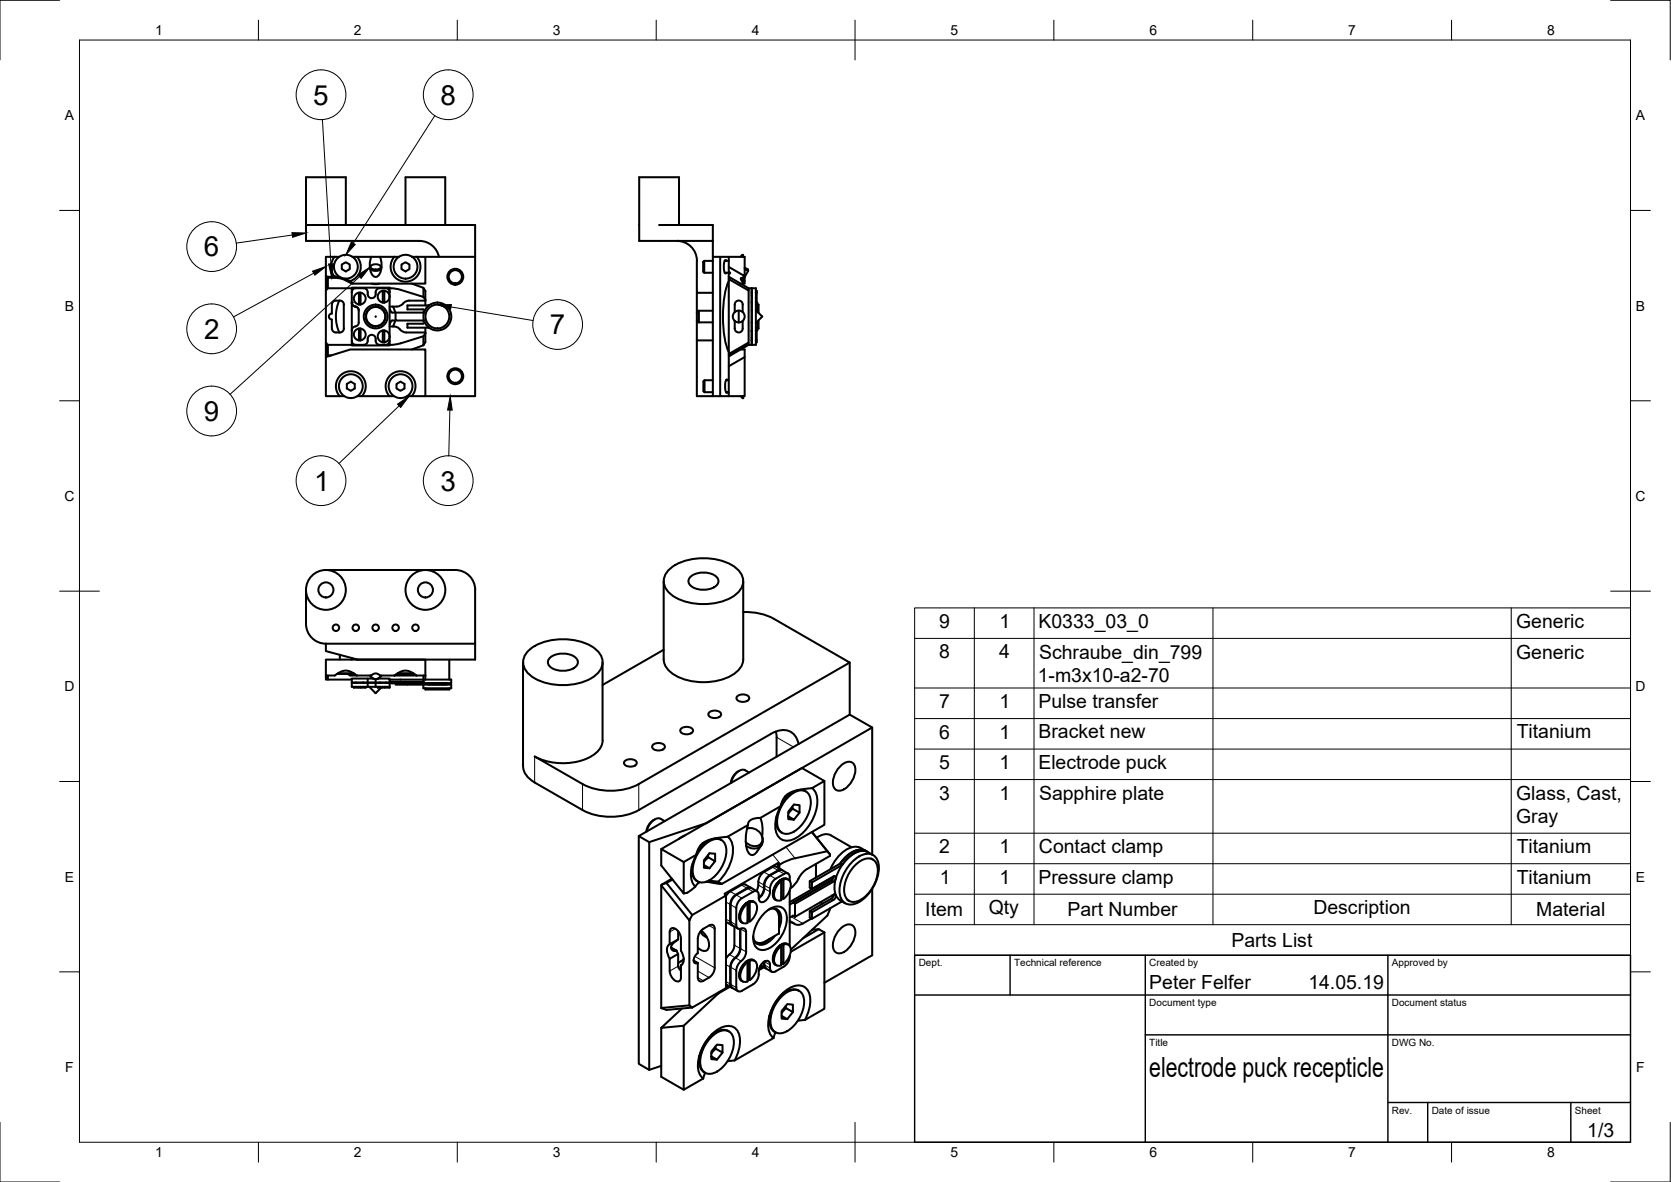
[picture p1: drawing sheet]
<svg xmlns="http://www.w3.org/2000/svg" width="420mm" height="297mm" viewBox="0 0 420 297" stroke-linecap="round" stroke-linejoin="round" font-family="sans-serif">
<!-- layer: Visible -->
<g fill="none" stroke="#000" stroke-width=".51">
<path d="M76.9 56.5h42.6v8M87 56.5v-12h-10.1v16h28.6a5 5 0 0 1 4.9 4M102 56.5v-12h10v12M165.7 56.5h13.5v4M170.7 56.5v-12h-10v16h18.5M81.9 69.4v.7M81.9 73v13.1M82.4 69.8l-.5 .3M82.4 69.8v2.6l-.5 .6v-2.9M82.4 72.4h6.1M82.4 69.8h2M83.4 76.5v2.3"/>
<path d="M83.4 78.8a.75 .75 0 0 0-.7 .7 .75 .75 0 0 0 .7 .8M84.2 64.5h-2.3v4.9l.7 .2M84.2 64.5h1.1M84.2 64.5a3.8 3.8 0 0 0-.2 4.8M85.3 75.5a10 10 0 0 0 0 8M85.4 75.6l-.9-.1a1.01 1.01 0 0 0-1 1M85.5 75.5a1.01 1.01 0 0 1 1 1M85.6 69.7h-.2a4.4 4.4 0 0 0-2.8-.1l3.1 .4 3 1.3-.6-.7-1.6-.6M85.9 66.5l1.1-.6 .9 .6v1.1l-.9 .6-1.1-.6zM86.4 76.5v6.1M88.5 76a1.16 1.16 0 0 0 1.2 1.2l.4 .5 .1 .3M88.5 72.4v-.1h9.5v13.4"/>
<path d="M88.5 72.4v13.3M88.5 73.4a1.01 1.01 0 0 1 1-1h1.9a1.1 1.1 0 0 1 1.1 1.5 1.01 1.01 0 0 0 1 1 1.01 1.01 0 0 0 1-1M88.6 64.5h1.1M89.3 77a1.01 1.01 0 0 1 .9 1M89.7 64.5h3.7M89.8 64.5a3.8 3.8 0 0 1-1.7 6.1M90.2 78v3a1.16 1.16 0 0 1-1.2 1.1l-.5 .6v.3M90.3 73.6v2.9M90.3 73.6a1.49 1.49 0 0 0-1.1 2.2 1.49 1.49 0 0 0 2.5 0 1.49 1.49 0 0 0-1-2.2M90.7 73.6h-.4M90.7 76.4h-.4M90.7 73.7h-.4"/>
<path d="M90.7 73.6v2.9M93 67.6a2.21 2.21 0 0 0 2.9 0M93 67.1v.1M93.2 66.9l-.2 .2M93.2 66.8a1.8 1.8 0 0 1 2.6 .3 1.65 1.65 0 0 1-2.7 0zM93.4 64.5h2.1M93.4 64.5a4.6 4.6 0 0 0 .7 5 1.07 1.07 0 0 0 1.4-.8l.4-1.1v-1.3l-.4-1.8M93.5 71.3l1.2 .1 .7-.1M94.4 73.4v.5M94.5 73.4a1.01 1.01 0 0 1 1-1h1.4a.97 .97 0 0 1 1.1 1M95.5 64.5h3.7M95.7 66.9l.2 .2"/>
<path d="M95.9 67.1v.1M96.2 73.1v2.9M96.6 73.1v2.9M96.7 75.9h-.4M96.7 73.2h-.4M98 72.4l2.2 .3 6.3 1.9M98 77.1h1.8M98 77.6l.3 .8 .3 .1M98.6 78.6h7.7M98.8 77l.6 1.5M99.2 64.5h1.1M99.2 64.5a3.8 3.8 0 0 0 .2 5.2 3.8 3.8 0 0 0 5.2 0 3.8 3.8 0 0 0 .2-5.2"/>
<path d="M99.5 78.6v1.9h6.8M100.9 66.5l1.1-.6 1 .6v1.1l-1 .6-1.1-.6zM103.5 71.3l3 1 .5 .8v3.7M103.6 64.5h3.4v6.8h-18.3M106.3 77.8a.39 .39 0 0 1 .4 .3 .39 .39 0 0 1-.4 .4M106.5 72.3v2.3M106.5 74.6l.5 .7M107 64.5h12.5v35.1h-12.5M107 75.6h-4.5l-.6 .2-1.1 1-1 .2M108 76.7l-5.6 .1v1h3.9M170.2 60.5a5 5 0 0 1 5 5M175.2 73.6v5"/>
<path d="M175.2 65.6v8h4M175.2 78.6v1.9M175.7 78.1v2.9M175.7 78.1h3.5M175.7 78.1l-.5 .5M177.1 65.6v2.9M177.1 68.5h2.1M179.2 60.5v4M179.2 65.6h-2.1a2.58 2.58 0 0 0-.3 2.1v.6l.3 .2M181.1 64.5h2.1M182.2 65.6h1M182.2 68.5h1.3"/>
<path d="M182.7 65.5l-.2-.2a2.26 2.26 0 0 0-.5 2.4 .87 .87 0 0 0 .5 1l.2-.2M183.2 67.1l4 2.3v-4.9h-4v3.7l.4 .5h-.3M183.2 70.1l.5-.3 4.5 2.6v.6M183.2 68.5v1.5M183.2 70.1v18.9M183.2 69.6l.5 .2M183.2 70.1l5 2.9M183.3 70.6a28.7 28.7 0 0 0-.8 15.9l.8 2M184.7 78.4v-1.9a1.01 1.01 0 0 1 1-1 1.01 1.01 0 0 1 1.1 1l-.1 1.9M184.8 78.4a1.49 1.49 0 0 0 0 2.3M184.8 78.4a1.49 1.49 0 0 1 1.9 0M185.7 78v3.1"/>
<path d="M186.2 64.5l.4-.4h.2v.4M186.2 71.3h.8M186.3 70l.1-.1 .5 .5a.48 .48 0 0 1 .4 .4 .48 .48 0 0 1-.2 .5l-.7-.9zM186.5 69.9l.1 .1M186.6 71.3l-.1 .1M186.6 64.1v.4M186.6 69.8v.2M186.7 78.4a1.49 1.49 0 0 1 0 2.3M186.8 69.8v.2h-.2M187.2 69.6v1M187.2 67.2l.9 .5v.4l-.9 1.5M187.2 67.6l.9 .5"/>
<path d="M187.2 69.4v.2M187.2 69.6l-.8 .3M188.2 72.4h.8v14.3h-.8M188.2 73v13.1M189 74.3h.1M189 75.8h.1M189 73.8h.1M189.1 72.4h1v14.3h-1zM190.1 78l1.5 1.5-1.5 1.7M190.1 73.1h.2v.5M190.1 73.6h.2M190.3 76.1h.1v2.2"/>
<path d="M190.3 73.6v2.9h-.2M190.4 76.5h.3v2.1M81.9 89v.7M82.4 89.3v-2.6l-.5-.6v2.9l.5 .3h.9M83.4 80.3v2.3M83.5 82.5a1.01 1.01 0 0 0 1 1.1h.9M85.4 99.6h-3.5v-9.9l6.2-1.9h18.9v11.8h-3.5M85.4 99.6h1.1M85.4 99.6a3.8 3.8 0 0 1 .2-5.3 3.8 3.8 0 0 1 5.2 0 3.8 3.8 0 0 1 .2 5.3M86.5 82.5a1.01 1.01 0 0 1-1 1.1M87.2 96.5l1-.6 1 .6v1.1l-1 .6-1-.6zM88.5 86.7v.1h9.5v-.1"/>
<path d="M88.5 85.7v1h-6.1M89.9 99.6h1.1M90.3 82.6v2.9M90.3 82.6a1.49 1.49 0 0 0-1.3 1.4 1.49 1.49 0 0 0 1.3 1.5M90.7 82.6h-.4M90.7 85.5h-.4M90.7 82.6a1.49 1.49 0 0 1 1.2 1.4 1.49 1.49 0 0 1-1.2 1.5M90.7 85.4h-.4M90.7 82.7h-.4M90.7 82.6v2.9M91 99.6h6.9M94.4 85.2v.5"/>
<path d="M94.5 85.1a1.06 1.06 0 0 0-1.3-.9 1.06 1.06 0 0 0-.7 1.5 1.01 1.01 0 0 1-1.1 1h-1.9a1.01 1.01 0 0 1-1-1M94.5 85.7a1.01 1.01 0 0 0 1 1h1.5a1.01 1.01 0 0 0 1-1M96.2 83.1v2.9M96.6 83.1v2.9M96.7 85.9h-.4M96.7 83.2h-.4M97.9 99.6h1.1M97.9 99.6a3.8 3.8 0 0 1 .2-5.3 3.8 3.8 0 0 1 5.2 0 3.8 3.8 0 0 1 .2 5.3M98 82a3.1 3.1 0 0 1 3.1 1.3l1.1 .3h4.8M98 85.7v1l2.7-.4M99.4 80.5l-.6 1.5M99.5 80.5l-1 .1-.5 .9"/>
<path d="M99.7 96.5l1-.6 1 .6v1.1l-1 .6-1-.6zM102.4 99.6h1.1M106.3 81.4h-3.9v.9l5.6 .1M106.3 80.5a.39 .39 0 0 1 .4 .4 .39 .39 0 0 1-.4 .4M106.5 84.5v2.3l-3 1M107 83.8l-.5 .7-5.8 1.8M107 82.3v3.7l-.5 .8M175.2 80.5v5M175.2 85.5v14.1h4M175.2 85.5h4M175.2 80.5l.5 .5M175.7 81h3.5"/>
<path d="M177.1 95.6v3M177.1 98.6h2.1M179.2 95.6h-2.1a2.68 2.68 0 0 0-.2 2.1v.6l.2 .3M181.1 99.6v-35.1h-1.9v35.1h4M182.5 95.6h.7M182.5 98.6h.7M183 95.5l-.2-.1a2.26 2.26 0 0 0-.5 2.3 .87 .87 0 0 0 .5 1l.2-.2M183.2 89l5-2.9v.6l-4.5 2.6zM183.2 89.1v.5M183.7 89.3l-.5 .3v2.4M184.7 80.7v1.8a1.01 1.01 0 0 0 1 1.1 1.01 1.01 0 0 0 1.1-1.1l-.1-1.8M184.8 80.7a1.49 1.49 0 0 0 1.9 0"/>
<path d="M186.2 87.8h1v11.8h-4M186.2 99.6l.5 .5h.2v-.5M186.7 99.6v.5M187.2 89.7l-4 2.3v7.6M189 83.3h.1M189 84.9h.1M189 85.4h.1M190.1 82.6h.2v3.4h-.2M190.1 85.5h.2M190.4 80.8v2.3h-.1M190.7 80.5v2.1h-.3M76.9 148.3v8.5a5 5 0 0 0 5 5"/>
<path d="M81.9 143.2h32.6a5 5 0 0 1 5 5M119.5 148.3v13.5h-37.6v1.8l8.1 2.2h29.5v-4M166.9 146.1v19.6M168.1 143.3a14 14 0 0 1 12.5-2.6 8.4 8.4 0 0 1 6.1 4.1 4 4 0 0 1-1.8 4.7 15 15 0 0 1-16.1 0 3.9 3.9 0 0 1-.7-6.2zM173.7 144.9a5.3 5.3 0 0 1 6.8 .4 1.82 1.82 0 0 1-1.5 2.6 5.3 5.3 0 0 1-5.7-1.1 1.41 1.41 0 0 1 .4-1.9zM186.9 153.8a14.9 14.9 0 0 1 7.7 1.7l19.1 11-53.1 30.5a15.6 15.6 0 0 1-14.1 0l-12-6.9a15.1 15.1 0 0 0 15.3-.9 4.4 4.4 0 0 0 1.7-3.2M186.9 146.1v19.6M81.9 169.8v1h.5v-1M84.7 169.4h.1M84.8 169.4h4.4M85 169.2h3.9M85.4 164.6v1.2"/>
<path d="M87.3 169.4l.8 .4h1.6M88.5 165.4v.4M88.9 172.6v.2h1.4v-.2M89.6 171.5v.1M89.7 165.7v.1M89.7 169.8l-1.4-.9-1.3-.4-1.4 .4-1.4 .9h-2.3v-4h25.1v4M89.7 169.8h3.7a1.36 1.36 0 0 1 2.1 0h3.7M90.7 172.6v.2h1.2v-.2M91.2 171.5v.1M92.5 170.5v1M92.5 171.6v1M92.9 172.6l1.5 1.6 1.4-1.4"/>
<path d="M93 169.8a1.57 1.57 0 0 0 1.5 .9 1.57 1.57 0 0 0 1.4-.9M93.2 169.8a1.38 1.38 0 0 0 1.3 .9 1.38 1.38 0 0 0 1.2-.9M93.8 170.5h-5.3v.3h-6.1M94.4 170.7v.8M94.4 171.6v1M95 172.6v.2h1.2v-.2M95.1 170.5h2.9v1h-9.5v-.7M95.7 171.5v.1M96.6 172.6v.2h1.4v-1.2h-9.5v1h9.5M97.3 171.5v.1M98 171.7h4.4M98 171.3h8.6"/>
<path d="M98 170.8h9M99.2 169.8h5.6M99.2 169.8l1.4-.9 1.3-.4 1.2 .2 1.7 1.1M99.8 169.4h4.4M100 169.2h3.9M102.4 171.7h-2.9v.3h12.7M104.8 169.8h2.2M106.4 172v1h7.1v-1h-5.6M106.4 170.8v.5M106.5 169.8v1M107 173v.3h6v-.3M107 170.8h6.5v.9h-5.6"/>
<path d="M107 169.8v1M112.2 171.7h-9.8v.3M112.3 171.7v.3M113 165.8v5M131.5 166.4v26.2M132.7 163.7a14 14 0 0 1 12.6-2.6 8.4 8.4 0 0 1 6 4.1 4 4 0 0 1-1.7 4.6 15 15 0 0 1-16.1 0 3.9 3.9 0 0 1-.8-6.1zM138.3 165.3a5.3 5.3 0 0 1 6.8 .4 1.82 1.82 0 0 1-1.5 2.5 5.3 5.3 0 0 1-5.6-1.1 1.41 1.41 0 0 1 .3-1.8zM151.5 166.4v19.6M166.9 165.7a5.4 5.4 0 0 0 3.9 4.5 15.4 15.4 0 0 0 14-1 4.7 4.7 0 0 0 2.1-3.5M166.9 163.3l-15.4 8.8M178.3 179.1a2.1 2.1 0 0 1 3 .3 1.4 1.4 0 0 1-1.8 1 .98 .98 0 0 1-1.1-.2 .98 .98 0 0 1-.1-1.1zM185.3 175a2.1 2.1 0 0 1 3.1 .3 1.4 1.4 0 0 1-1.9 1.1 .98 .98 0 0 1-1-.3 .98 .98 0 0 1-.2-1.1z"/>
<path d="M213.7 179.6l-53.1 30.5 2.6 1.5M213.7 179.6l5.6 3.2-41.7 24.1-14.4 4.7v57.3M213.7 166.5v13.1M157.1 191.3a2.1 2.1 0 0 1 3 .3 1.4 1.4 0 0 1-1.8 1.1 .98 .98 0 0 1-1.1-.3 .98 .98 0 0 1-.1-1.1zM164.1 187.2a2.1 2.1 0 0 1 3.1 .3 1.4 1.4 0 0 1-1.9 1.1 .98 .98 0 0 1-1-.3 .98 .98 0 0 1-.2-1.1zM171.2 183.2a2.1 2.1 0 0 1 3 .3 1.4 1.4 0 0 1-1.8 1 .98 .98 0 0 1-1-.3 .98 .98 0 0 1-.2-1zM185.5 193.9l-1.2 1.2-.5 1.7M185.8 193.7l-.3 .2M187.3 193.6l1.1 .5M187.4 193.6a2.88 2.88 0 0 0-3.3 2.2l-.3 1M195.1 183.8l.2 1.5M195.3 185.3v4.9"/>
<path d="M198 199.7l.1 .1-.2-.1M198.4 199.7h-.5M199.4 199.1l-2 1.1M200.8 187a4 4 0 0 0-6-3.1l-34.2 19.7a15.6 15.6 0 0 1-14.1 0l-12-7a5 5 0 0 1-3-4M202.6 198.9a3.7 3.7 0 0 0-4.6 1.3l-1.6 2.1M204.2 198.1l-3.7 .5-2.1 .8-1.4 1.3-.7 1.9M204.2 198.1l3.1-1.8v11l-25.8 14.8M204.2 198.1a4.9 4.9 0 0 1 1 5.5 10.6 10.6 0 0 1-6.6 7.6 3.1 3.1 0 0 1-3.7-3.5 10.2 10.2 0 0 1 1.4-5.1M207.3 196.3l-5.7-3.3-35.3 20.4 5.6 3.2 3.1-1.8M211.1 192.7a2.53 2.53 0 0 1 3.4-.9 3.7 3.7 0 0 1-.2 4.4l-.5 .7a3.4 3.4 0 0 1-3.3 1.7 2.55 2.55 0 0 1-.9-3.3l.6-1.4zM219.3 182.8v32M160.6 210.1v57.2l2.6 1.6 3.1-1"/>
<path d="M164.6 205.9l-.8 .6-.7 .9-.6 1.6M166.1 205.8l1 .6M166.1 205.8a2.88 2.88 0 0 0-3.2 2.2l-.3 1M166.3 213.4v4.1l5.6 7v-7.9M172.2 209.9l-1.5 .9M173.9 217.7v.9M174.2 216.9a3.6 3.6 0 0 0 1.2 4.6M175.1 214.8a8 8 0 0 0-.7 7.5l.4 .5M176.5 212.2l-.3 .1M176.8 211.9l.1 .1M177 217.4l1.4 .8M177.1 212.4a3.8 3.8 0 0 1 4.5-1.1 4.5 4.5 0 0 1 .6 5.1 8.2 8.2 0 0 1-5.3 5.3 2.47 2.47 0 0 1-2.7-3 9.5 9.5 0 0 1 2.9-6.3z"/>
<path d="M177.2 211.9l-.6 .1h.3M178 214.9v.1a.99 .99 0 0 1-.6 1.1l-.4 .6M178.1 215.5l1.7 .9-1.4 1.8M178.2 211.3l-2.1 1.2M179.8 216.4v-1.8l-1.4-.2-1.4 1.8v1.9l1.4 .1M181.4 211.1a3.7 3.7 0 0 0-4.7 1.3l-1.5 2.1M183 210.3a4.8 4.8 0 0 1 1.1 5 12.5 12.5 0 0 1-3.5 6.3M187.8 208.2a2.93 2.93 0 0 1 3.8 3.4 2.44 2.44 0 0 1-4.1 0M188.1 207.3l-5.2 3-3.8 .5-2 .8-1.3 1.3-.8 1.9M188.1 207.3a8.8 8.8 0 0 0 .3 7.3 1.16 1.16 0 0 0 2-.6M188.6 208.1h-.7M191.2 205.5l.5 2.4-.1 2.3"/>
<path d="M191.2 205.6a2.82 2.82 0 0 0-3.1 1.3v.4M191.5 212.4l-1.2 1.6M191.6 210.1a2.16 2.16 0 0 1-.4 2.6 2.16 2.16 0 0 1-2.5 .4l-1.1-.5M194.2 217.9l-2.1 1.2a3.6 3.6 0 0 0-1.5 3.7l-.4 1.1M195.2 205.5v.9M195.2 217.8l1.4 .8M195.2 217.8l-.4-.1-.6 .2M195.4 204.7a3.6 3.6 0 0 0 1.2 4.6M195.6 216.9v1.2M196 217.3l-.4-.4-13.4 7.7 .3 .5-8.4 4.8M196.2 217.2l-.2 .1v1M196.3 202.6l-5.2 3"/>
<path d="M196.7 218.7l-.8-.1-2.4 1.4a3.7 3.7 0 0 0-1.5 3.6l-.5 1.3-.7 .7M197.1 219.6l-2.1 1.2a3.8 3.8 0 0 0-1.4 3.8l-.4 .9a1.62 1.62 0 0 1-2.1 1l-.3-.8M197.2 219.6a.86 .86 0 0 1 1-.1 .86 .86 0 0 1 .4 .9M197.7 200l-.3 .1M198.1 219.5l-1.6-.9-.8 .2-2.5 1.5-.8 1.2-.2 1M198.3 200.2a3.8 3.8 0 0 1 4.6-1.1 4.5 4.5 0 0 1 .5 5.1 8.2 8.2 0 0 1-5.3 5.3 2.47 2.47 0 0 1-2.7-3 9.5 9.5 0 0 1 2.9-6.3zM199.2 202.7l.1 .1a1.28 1.28 0 0 1-.8 1.2l-.3 .5M199.3 203.2l1.7 1-1.4 1.8M201 204.2v-1.9l-1.4-.1-1.4 1.8v1.9l1.4 .1-1.4-.8M204.1 209.1l3.9 4.8M204.2 209.1l4.5 5.6M205.2 217.1v3.4"/>
<path d="M205.3 210.5a3.3 3.3 0 0 1 3.6-.6l5.2 3M208.7 214.7v.4l-6.2 3.5-1.1 1.2-.7 1.1M208.7 214.7l-.7-.8-8.7 1.9-3 1.3M211.4 216.8l-7.8 4.6v1.7l.6 .3M214.5 216.4a4.8 4.8 0 0 1 4.7-1.7 3.8 3.8 0 0 1 1.7 4.4 10.6 10.6 0 0 1-5.7 8 2.77 2.77 0 0 1-4-2.3 10.3 10.3 0 0 1 3.3-8.4zM215.1 217.3a3.8 3.8 0 0 1 4.6-1.1 4.5 4.5 0 0 1 .5 5.1 8.2 8.2 0 0 1-5.2 5.3 2.47 2.47 0 0 1-2.8-3 9.5 9.5 0 0 1 2.9-6.3zM217.3 213.7a5.4 5.4 0 0 0-5.3 2.3l-.6 .8M217.4 213.7h.1M217.4 213.7l.6 .3a3.7 3.7 0 0 0-4.4 .5l-2.2 2.3M217.7 213.8a4.1 4.1 0 0 0-5.8 .4l-2 2.2-1.1 2M217.9 214a5.4 5.4 0 0 0-5.3 2.3l-1 1.1-7.4 4.3M218.2 214.2l1.3 .7"/>
<path d="M218.3 214.1a4 4 0 0 0-4.3 .9 10.2 10.2 0 0 0-3.9 9.6l.7 1.2 .5 .5M219 215.7l.5 .3M166.3 222.5v30.8M166.4 222.3l1.2-.4 6.5 8-.8 1.4-7-8.8zM168.4 237.3v-3.1a.95 .95 0 0 1 .7-1 .95 .95 0 0 1 1.1 .5l.6 .8 .4 .9v3.5a3.1 3.1 0 0 1 .3 3.4l-.3 .3M168.4 237.3a2.63 2.63 0 0 0 0 3.6M168.7 238.1l1.4 .8M168.9 220.8l-2.5 1.5M169.1 221l-1.5 .9M170.1 238.9l.4 .8M170.4 236.2l-1.3 1-.4 .8 .1 .4 .3 .5 .5 .1 .5-.1M170.5 234v2.1l-2.1 1.2"/>
<path d="M173.3 231.3v21.4M175.7 221.8l-.9 1-1.1 .9-.9 .6-.9 .2M175.8 221.7l-.1 .1M175.9 221.7l-.3 .1M176.2 234l.5 1 1.1 .6M176.3 233.9a4.1 4.1 0 0 1 1.7 4.7 1.65 1.65 0 0 1-2.5-.4M178.2 221.3a5.1 5.1 0 0 1 3.3 .8l-3.9-.5M182.5 225.1v23.2l-8.4 4.9M182.5 231.6l1.5 .9M183.7 227.4v4.2M183.7 231.6l.3 .8 1.5 1M184.7 232.9v4.6"/>
<path d="M184.7 237.5a3.9 3.9 0 0 1-1.7 2.8l-.4 .6M185 224.8l-.7 .7-.6 1.3-.1 4.8a.91 .91 0 0 0 .6 1M186.1 233.5v4.8M186.1 238.3l-.4 1.3-.9 1.1M186.2 233.4v5a4.3 4.3 0 0 1-1.9 3l-.4 .8-.2 .8M186.5 231.8l.2 .2M187.7 226.9l.3 .2v4.8a1.25 1.25 0 0 1-1.4-.1 1.25 1.25 0 0 1-.5-1.2l.4-1.7 .6-1 .9-.8M188.1 226.7l.1-.1 .3 .1v4.9l-.4-.5M188.1 226.7v4.4M188.1 231.1l-.1 .1M188.2 231.4l-.2 .2M188.5 226.7a1.25 1.25 0 0 1 1.4 .1 1.25 1.25 0 0 1 .5 1.3l-.4 1.7-.7 1-.8 .8"/>
<path d="M188.8 223.1l-1.4-.8h-.7l-3.4 1.9-.7 1M188.9 223.2l-.8-.1-3.1 1.7M189 223.2l1.4 .8M189 223.2l-.5-.1-.5 .2-3.2 1.9-.9 1.2-.2 1M189.4 224.1l-2.8 1.6-1 1.1-.5 1.4v4.2a.97 .97 0 0 0 .6 1 .97 .97 0 0 0 1.1-.2 .84 .84 0 0 1 .8 1.1v4.9a4.2 4.2 0 0 1-1.9 3l-.4 .8-.2 .8M189.4 224.1a.86 .86 0 0 1 1-.1 .86 .86 0 0 1 .4 .9v.8M189.4 226.6l.3 .1M189.5 226.6a2.98 2.98 0 0 0-3.3 2.3 2.29 2.29 0 0 0 .3 2.9 2.85 2.85 0 0 1 .1-3.7l.7-.9 .8-.5M189.5 226.6l-.6-.2-.6 .2M192.2 222.5v.8M192.2 223.3l-.4 1.4-1 1M192.3 229.4a3.8 3.8 0 0 1 4.6-1.2 4.5 4.5 0 0 1 .5 5.2 8.2 8.2 0 0 1-5.3 5.3 2.47 2.47 0 0 1-2.7-3 9.5 9.5 0 0 1 2.9-6.3z"/>
<path d="M193.2 228.6a2.1 2.1 0 0 1 2.4 0 2.1 2.1 0 0 1 .8 2.2l-.1 1.2-.4 1.4M193.5 236a3.3 3.3 0 0 1-3.3 1.1M194.5 228.3a2.2 2.2 0 0 1 1.4 2.4v3.9M194.8 235.2a4.4 4.4 0 0 1-4 2.2 2.07 2.07 0 0 1-1.4-2.1M194.9 226.1l.3 .1M195.2 228.4a3.3 3.3 0 0 1 .7 3.4M195.8 234.6l-3.3 1.9a2.2 2.2 0 0 1-2.8 0M195.8 234.6h.1M196.2 237.6l.2 .1v4.9a1.25 1.25 0 0 1-1.3-.1 1.25 1.25 0 0 1-.5-1.3l.4-1.6 .6-1.1 .9-.8M196.2 221.2l.2 .2v4.8a1.25 1.25 0 0 1-1.3-.1 1.25 1.25 0 0 1-.5-1.3l.4-1.6 .6-1 .9-.8M196.6 225.4l-.2 .1M196.6 221v4.4"/>
<path d="M196.6 237.4v4.4M196.7 225.7l-.3 .2M196.7 237.2l-.1 .2M196.7 237.2l.3 .2v4.9l-.4-.5M196.7 220.9l-.1 .1M196.7 220.9l.3 .2v4.8l-.4-.5M197 237.4a1.25 1.25 0 0 1 1.4 .1 1.25 1.25 0 0 1 .4 1.3l-.3 1.6-.7 1-.8 .8M197 221a1.25 1.25 0 0 1 1.4 .1 1.25 1.25 0 0 1 .4 1.3l-.3 1.6-.7 1.1-.8 .8M197.9 237.2l.3 .2M197.9 220.9l.3 .2M197.9 220.9a2.98 2.98 0 0 0-3.3 2.3 2.29 2.29 0 0 0 .3 2.9 2.85 2.85 0 0 1 .2-3.7l.7-.9 .7-.5M197.9 237.2a2.98 2.98 0 0 0-3.3 2.4 2.29 2.29 0 0 0 .3 2.8 2.85 2.85 0 0 1 .2-3.7l.7-.8 .7-.5"/>
<path d="M197.9 237.2l-.5-.1-.7 .1M197.9 220.9l-.5-.2-.7 .2M198.6 220.4v1M198.6 223.8v13.9M198.6 231.4l.9 .6M198.6 231.8l1.1 .3M199.4 226.8l.5 .3M199.9 230.4l-.5-.3-.8 .5M199.9 227.1v3.3M200.8 220.9l-.9 1.3-1.1 1M203.6 228.9l.6 .4M203.6 221.4l.6 .3"/>
<path d="M204 230.8a5.5 5.5 0 0 1-3.5 1.6l-.8-.3M204.2 221.7v1.7M204.2 229.3v1.6M204.2 233.7l1.7-.2 1.4 .8M205.2 222.8v.1M205.9 233.5l-4 2.3M206.2 222.2l.1 .1M206.2 226.7l.6 .4M207.3 234.3v19.2l-4.9 2.8-1.8 .2M207.3 234.3l-8.5 4.9M208 221.1v.1M208.7 228.3l-.7 1.8-9.2 8.5"/>
<path d="M209 220.7l-10.4 6M209.1 221.3l-10.5 6M209.2 225l.3 .3M209.6 224.8l-9.7 5.6M209.6 220.2l-5.4 3.2M209.6 224.8h.4l.2 .3-.2 .6-.4 .4-5.4 3.2M209.6 220.2h.4l.2 .3-.2 .6-.4 .4-9.7 5.6M209.6 224.8l-.1 .6-.4 .4-5.5 3.1v1.7l.6 .3 7.5-4.4M209.6 220.2l-.1 .6-.4 .4M211.1 233.6a2.53 2.53 0 0 1 3.4-1 3.7 3.7 0 0 1-.2 4.5l-.5 .6a3.4 3.4 0 0 1-3.3 1.8 2.55 2.55 0 0 1-.9-3.3l.6-1.4zM211.3 226.3l1.2 .7M213 226.2l.5 .2"/>
<path d="M219.3 223.3v16.8l-12 6.9M166.3 258.3v12.3l5.6 3.3M168.4 240.9v3.1a2.6 2.6 0 0 0 2.2 2.6l.6-.5v-.5v-3M168.4 240.9l2.1-1.2 .1 3.4 .6 .8M171.4 242.5l-.2 .1M171.5 253.4l-5.2 4.9 5.6-.5M171.9 241l-1.4 1M173.3 252.7l-7 .6M173.3 252.7l.8 .5M174.1 253.2l-6.5 .6-1.3-.5M174.4 241.4l1.1 .6v3.6a.86 .86 0 0 0 .4 1 .86 .86 0 0 0 1-.1 3.9 3.9 0 0 0 2.8-2.8l-.1-10.8a.83 .83 0 0 0-1.3-.3 4 4 0 0 0-2.8 2.8v4.1l-.9 1a.9 .9 0 0 0-.3 1 .9 .9 0 0 0 .8 .6l.4-.1M179 259.9h.1"/>
<path d="M180 259.4l-1.1 .6M180.6 249.7l-8.7 8.1v16.1l4.9-2.9M180.8 249.3l-.2 .4M182.5 247.3l1.5 .9M183.2 247.7l-.7 .4M183.3 259.2a3 3 0 0 0-3.6 .4 8.9 8.9 0 0 0-3.7 8.3 2.55 2.55 0 0 0 1.3 1.7M183.6 248l-3 1.7M183.7 243v4.4M184.1 248.3l1.4 .8M184.9 240.7l-.9 1-.4 1.3v4.6l.5 .7-.3-.4-.1-.6M186.5 246.5l.2 .2M187.7 241.6l.3 .2v4.8a1.25 1.25 0 0 1-1.4-.1 1.25 1.25 0 0 1-.5-1.2l.4-1.7 .6-1 .9-.8"/>
<path d="M188.1 241.4l.1-.1 .3 .2v4.8l-.4-.5M188.1 241.4v4.4M188.1 245.8l-.1 .1M188.2 246.1l-.2 .2M188.3 241.3l.6-.2 .6 .2a2.98 2.98 0 0 0-3.3 2.3 2.29 2.29 0 0 0 .3 2.9 2.85 2.85 0 0 1 .1-3.7l.7-.9 .8-.5M188.5 241.5a1.25 1.25 0 0 1 1.4 .1 1.25 1.25 0 0 1 .5 1.2l-.4 1.7-.7 1-.8 .8M189.4 241.3l.3 .2M191.2 242.6l1.3 .7M191.7 242.9l-.8 .4M192.1 243.1l-1.3 .7M192.1 241.7v1l.5 .6M192.2 241.6v.9"/>
<path d="M192.2 241.6h.1M192.2 242.5l.2 .7 1.6 1M193.4 255.4h.1M193.5 255.2v1.3M194.9 242.4l.3 .2M196.5 255.3l1.5 .8M196.6 241.8h-.2M196.6 250.3a3.8 3.8 0 0 1 4.6-1.1 4.5 4.5 0 0 1 .5 5.1 8.2 8.2 0 0 1-5.2 5.4 2.47 2.47 0 0 1-2.8-3 9.5 9.5 0 0 1 2.9-6.4zM196.7 249.7h.1M196.7 242.1l-.3 .2M197.6 252.8v.1a.92 .92 0 0 1-.7 1.1l-.4 .6M197.7 253.4l1.7 .9"/>
<path d="M197.7 249.2l-1.1 .7M198.6 240.2l-.2 1.2-.5 .8-.8 .7-2.1 1.2a.87 .87 0 0 1-1 .1 .87 .87 0 0 1-.4-.9v-.9a.95 .95 0 0 0-.6-1 .95 .95 0 0 0-1.2 .5l-.6 .8-.4 .9a3.8 3.8 0 0 1-1.4 3.8l-2.8 1.6a.86 .86 0 0 1-1 .1 .86 .86 0 0 1-.5-.9v-4.3M199.4 254.3v-1.8l-1.4-.2-1.5 1.8v1.9l1.5 .1M199.4 254.3l-1.4 1.8M200.9 249a3 3 0 0 0-3.5 .4 8.9 8.9 0 0 0-3.8 8.3 3.1 3.1 0 0 0 1.3 1.8l-.4 1.4M202.4 256.3a7.9 7.9 0 0 0 .7-7.4 3.2 3.2 0 0 0-4.6-.5 11.1 11.1 0 0 0-5.2 10.6l.7 1.4 .5 .5M175.8 265.5v.1M175.8 265.4v1.3M177.3 269.6l-.5 1.4M179 260.5a3.8 3.8 0 0 1 4.5-1.1 4.5 4.5 0 0 1 .5 5.1 8.2 8.2 0 0 1-5.2 5.3 2.47 2.47 0 0 1-2.8-3 9.5 9.5 0 0 1 3-6.3zM179.9 263v.3a.47 .47 0 0 1-.4 .6l-.6 .9M180 263.6l1.7 .9v-1.9l-1.4-.1-1.4 1.8v1.9l1.4 .1-1.4-.8"/>
<path d="M181.7 264.5l-1.4 1.8M184.7 266.5a7.9 7.9 0 0 0 .8-7.4 3.2 3.2 0 0 0-4.7-.6 11.1 11.1 0 0 0-5.1 10.7l.6 1.4 .5 .4M184.7 266.5l-1.8 .2M194.5 260.9l-9.8 5.6"/>
<circle cx="87" cy="67" r="3"/>
<circle cx="94.5" cy="79.5" r="3"/>
<circle cx="94.5" cy="79.5" r=".03"/>
<circle cx="94.5" cy="79.5" r="2.4"/>
<circle cx="94.5" cy="79.5" r="2.51"/>
<circle cx="96.5" cy="74.5" r="1.49"/>
<circle cx="102" cy="67" r="3"/>
<circle cx="110" cy="79.5" r="3.5"/>
<circle cx="110" cy="79.5" r="3"/>
<circle cx="114.5" cy="69.5" r="2"/>
<circle cx="114.5" cy="69.5" r="1.66"/>
<circle cx="88.2" cy="97" r="3"/>
<circle cx="96.5" cy="84.5" r="1.49"/>
<circle cx="100.7" cy="97" r="3"/>
<circle cx="114.5" cy="94.5" r="2"/>
<circle cx="114.5" cy="94.5" r="1.66"/>
<circle cx="81.9" cy="148.2" r="5"/>
<circle cx="81.9" cy="148.2" r="1.89"/>
<circle cx="84.5" cy="157.8" r=".81"/>
<circle cx="89.5" cy="157.8" r=".81"/>
<circle cx="94.5" cy="157.8" r=".81"/>
<circle cx="99.5" cy="157.8" r=".81"/>
<circle cx="104.5" cy="157.8" r=".81"/>
<circle cx="107" cy="148.2" r="5"/>
<circle cx="107" cy="148.2" r="1.89"/>
</g>
<circle cx="88.5" cy="76.1" r=".25" fill="#000"/>
<!-- layer: Visible Narrow -->
<g fill="none" stroke="#000" stroke-width=".25">
<path d="M134.4 190.1v6.5M146.5 197v6.6M160.6 197v6.6M195.3 185.3l4.2 2.4M192.1 219.1l1.4 .8M194.2 217.9l1.4 .8M194.3 214.8l1.9 2.4M195.7 218.8l1.4 .8M197.6 212.9l2.3 2.8M211.1 217.1l.5 .4M211.4 216.8l.5 .4M217.4 213.7l.5 .3"/>
<path d="M169.8 233.4l-1.4 .8M177.8 221.5l-.1 .1M178.3 232.6l1.4 .8M182.5 231l1.1 .6M182.5 226.7l1.1 .6M183.4 239.9l1.4 .8M183.6 224l1.4 .8M183.7 227.4l1.4 .8M183.7 231.6l1.4 .8M184.7 237.5l1.4 .8M185.1 224.9l1.4 .8M186.2 233.5l1.4 .8"/>
<path d="M186.2 238.4l1.4 .8M186.4 222.4l1.4 .8M188 223.3l1.4 .8M190.7 221.6l1.4 .8M190.7 222.4l1.4 .8M192.2 223.3l1.4 .8M192.2 222.5l1.4 .8M193.6 220l1.4 .8M198.9 230.4l3 1.7M209.1 225.8l.5 .3M209.1 221.2l.5 .3M171.2 243.2l-.7-.4-2.1 1.2"/>
<path d="M171.2 241.6l.6 .3M174.7 240.3l5 2.9M175.5 244l2.8 1.7M175.5 245.7l1.4 .8M182.5 246.7l1.1 .6M182.5 242.4l1.1 .6M183.7 243l1.4 .9M183.7 247.4l1.4 .8M185 240.7l1.4 .8M191.6 242.1l.5 .3M192.2 242.5l1.4 .8M192.2 241.6l1.4 .9"/>
</g>
<!-- layer: Border -->
<g fill="none" stroke="#000" stroke-width=".25">
<path d="M15 .1h-15v15M20 10.1h390v276.9h-390zM65 5.1v5M115 5.1v5M165 5.1v5M215 5.1v10M265 5.1v5M315 5.1v5M365 5.1v5M405 .1h15v15M15 52.9h5M410 52.9h5"/>
<path d="M15 100.7h5M410 100.7h5M15 148.6h10M405 148.6h10M15 196.4h5M410 196.4h5M15 244.2h5M410 244.2h5M0 282.1v14.9h15M65 287v5M115 287v5M165 287v5"/>
<path d="M215 282.1v9.9M265 287v5M315 287v5M365 287v5M420 282.1v14.9h-15"/>
</g>
<!-- layer: TitleBlock -->
<path d="M230 240.1h180v46.9h-180zM230 250h180M254 240.1v9.9M288 240.1v46.9M349 240.1v46.9M288 260.1h122M349 277.1h61M359 277.1v9.9M395 277.1v9.9" fill="none" stroke="#000" stroke-width=".36"/>
<!-- layer: Parts Lists -->
<g fill="none" stroke="#000" stroke-width=".25">
<path d="M230 152.8h180v87.3h-180zM245 152.8v79.6M260 152.8v79.6M305 152.8v79.6M380 152.8v79.6M230 172.9h180M230 160.4h180M230 195.9h180M230 188.2h180M230 180.6h180M230 217.1h180M230 209.4h180"/>
<path d="M230 232.4h180M230 224.7h180"/>
</g>
<!-- layer: Balloons -->
<g fill="none" stroke="#000" stroke-width=".25">
<path d="M81.1 30l2.1 36.3M109.3 29.1l-20.5 32M73.5 59.1l-14.1 2M78.9 68.7l-20.2 11M90.4 69.5l-32.6 29.6M113.4 77.1l20.6 3.4M100.4 102l-15.2 14.5M113.1 103l-.3 11.6"/>
<circle cx="80.7" cy="23.8" r="6.3"/>
<circle cx="112.7" cy="23.8" r="6.3"/>
<circle cx="53.2" cy="62" r="6.3"/>
<circle cx="53.2" cy="82.6" r="6.3"/>
<circle cx="140.2" cy="81.6" r="6.3"/>
<circle cx="53.2" cy="103.3" r="6.3"/>
<circle cx="80.7" cy="120.8" r="6.3"/>
<circle cx="112.7" cy="120.8" r="6.3"/>
</g>
<path d="M73.4 58.5l3.6 .1-3.4 1zM78.6 68.1l3.4-1.1-2.8 2.2zM82.6 66.3h1.2l-.4 3.5zM88.3 60.8l1 .6-2.3 2.7zM90 69.1l3-2-2.2 2.8zM110 76.6l3.5-.1-.2 1.2zM99.9 101.6l3-2-2.1 2.8zM113.2 99.6l.5 3.5-1.2-.1z" fill="#000" stroke="#000" stroke-width=".25"/>
<g font-size="7">
<text x="78.8" y="26.3">5</text>
<text x="110.8" y="26.3">8</text>
<text x="51.3" y="64.4">6</text>
<text x="51.4" y="85.2">2</text>
<text x="138.3" y="84.1">7</text>
<text x="51.3" y="105.8">9</text>
<text x="79" y="123.3">1</text>
<text x="110.8" y="123.3">3</text>
<text x="289" y="270.6">electrode puck recepticle</text>
</g>
<g font-size="4.9">
<text x="236.1" y="157.8">9</text>
<text x="251.3" y="157.8">1</text>
<text x="261.1" y="157.8">K0333_03_0</text>
<text x="381.2" y="157.8">Generic</text>
<text x="236.1" y="165.4">8</text>
<text x="251.2" y="165.4">4</text>
<text x="261.3" y="165.5">Schraube_din_799</text>
<text x="381.2" y="165.5">Generic</text>
<text x="260.9" y="171.4">1-m3x10-a2-70</text>
<text x="236.1" y="177.9">7</text>
<text x="251.3" y="177.9">1</text>
<text x="261.1" y="178">Pulse transfer</text>
<text x="236.1" y="185.6">6</text>
<text x="251.3" y="185.6">1</text>
<text x="261.1" y="185.6">Bracket new</text>
<text x="381.4" y="185.6">Titanium</text>
<text x="236.1" y="193.2">5</text>
<text x="251.3" y="193.3">1</text>
<text x="261.1" y="193.2">Electrode puck</text>
<text x="236.1" y="200.9">3</text>
<text x="251.3" y="200.9">1</text>
<text x="261.3" y="201">Sapphire plate</text>
<text x="381.2" y="201">Glass, Cast,</text>
<text x="381.2" y="206.8">Gray</text>
<text x="236.2" y="214.4">2</text>
<text x="251.3" y="214.4">1</text>
<text x="261.2" y="214.4">Contact clamp</text>
<text x="381.4" y="214.4">Titanium</text>
<text x="236.3" y="222.1">1</text>
<text x="251.3" y="222.1">1</text>
<text x="261.1" y="222">Pressure clamp</text>
<text x="381.4" y="222">Titanium</text>
<text x="232.7" y="230.3">Item</text>
<text x="248.6" y="229.8">Qty</text>
<text x="268.4" y="230.3">Part Number</text>
<text x="330.2" y="229.8">Description</text>
<text x="386.3" y="230.3">Material</text>
<text x="309.6" y="237.9">Parts List</text>
<text x="289" y="248.5">Peter Felfer</text>
<text x="329" y="248.5">14.05.19</text>
<text x="399.1" y="285.7">1/3</text>
</g>
<g font-size="3.5">
<text x="39" y="8.8">1</text>
<text x="89" y="8.8">2</text>
<text x="139" y="8.8">3</text>
<text x="189" y="8.8">4</text>
<text x="239" y="8.8">5</text>
<text x="289" y="8.8">6</text>
<text x="339" y="8.8">7</text>
<text x="389" y="8.8">8</text>
<text x="16.3" y="30.2">A</text>
<text x="411.3" y="30.2">A</text>
<text x="16.3" y="78">B</text>
<text x="411.3" y="78">B</text>
<text x="16.2" y="125.9">C</text>
<text x="411.2" y="125.9">C</text>
<text x="16.2" y="173.7">D</text>
<text x="411.2" y="173.7">D</text>
<text x="16.3" y="221.6">E</text>
<text x="411.3" y="221.6">E</text>
<text x="16.4" y="269.4">F</text>
<text x="411.4" y="269.4">F</text>
<text x="39" y="290.8">1</text>
<text x="89" y="290.8">2</text>
<text x="139" y="290.8">3</text>
<text x="189" y="290.8">4</text>
<text x="239" y="290.8">5</text>
<text x="289" y="290.8">6</text>
<text x="339" y="290.8">7</text>
<text x="389" y="290.8">8</text>
</g>
<g font-size="2.5">
<text x="231" y="242.9">Dept.</text>
<text x="255" y="242.9">Technical reference</text>
<text x="289" y="242.9">Created by</text>
<text x="350" y="242.9">Approved by</text>
<text x="289" y="252.8">Document type</text>
<text x="350" y="252.8">Document status</text>
<text x="289" y="262.9">Title</text>
<text x="350" y="262.9">DWG No.</text>
<text x="350" y="279.9">Rev.</text>
<text x="360" y="279.9">Date of issue</text>
<text x="396" y="279.9">Sheet</text>
</g>
</svg>
